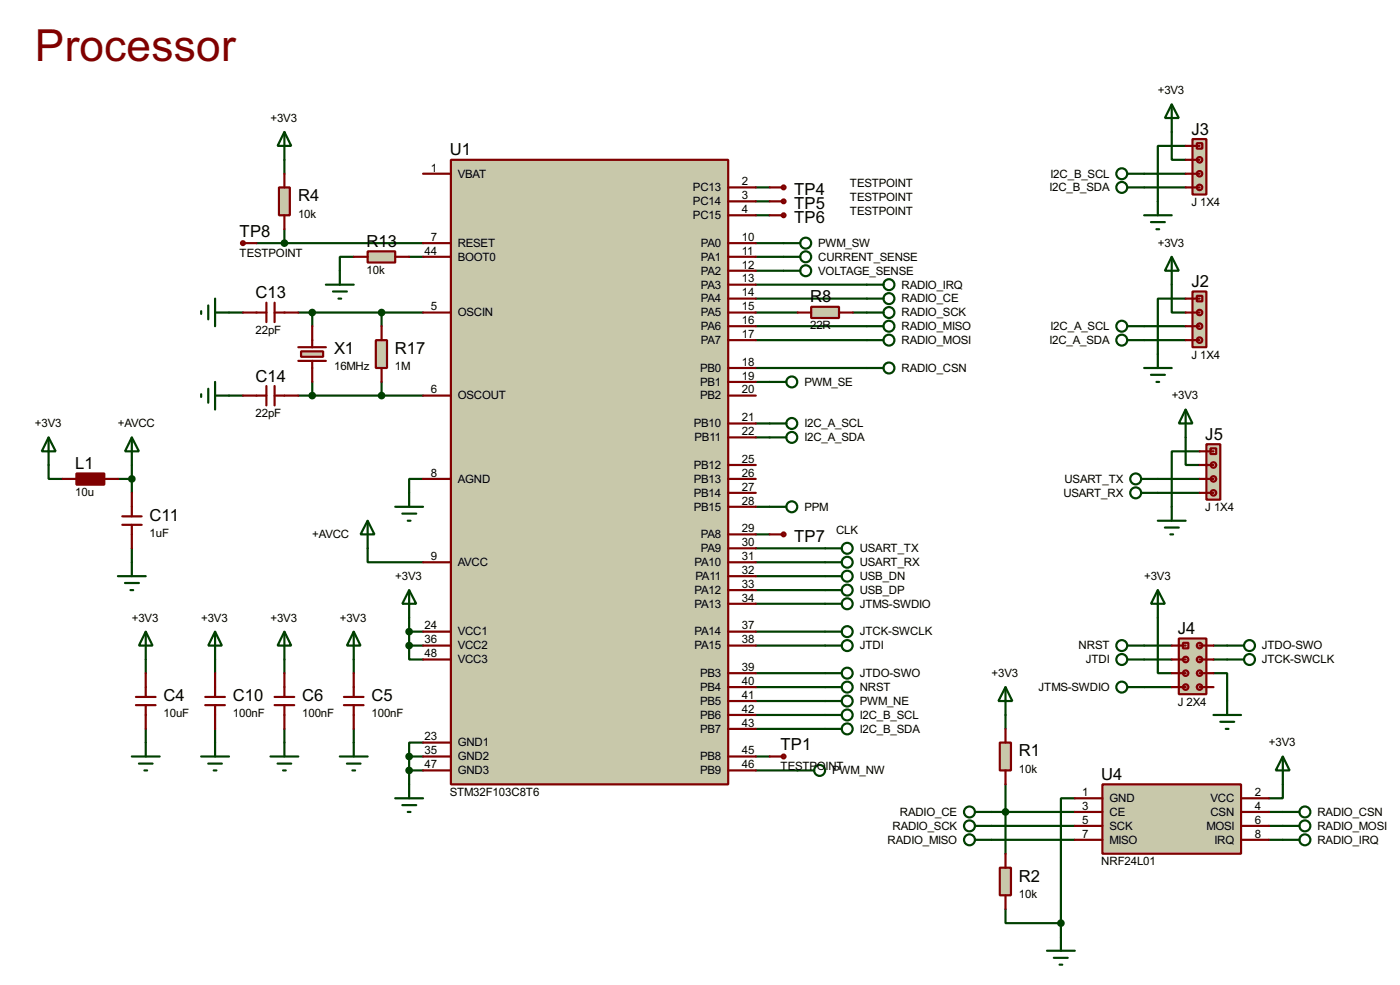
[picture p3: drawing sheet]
<svg xmlns="http://www.w3.org/2000/svg" width="256mm" height="180mm" viewBox="0 0 256 180" stroke-linecap="round" stroke-linejoin="round" font-family="sans-serif">
<g fill="none" stroke="#004000" stroke-width=".4">
<path d="M52.1 29.3v2.5M138.5 34.3h2.5M138.5 36.9h2.5M138.5 39.4h2.5M209.6 34.3h7.6M209.6 31.8h7.6M214.7 24.2v5.1h2.5M217.2 26.7h-5.1v10.2M42 57.2h2.5M47 44.5h30.5M52.1 42v2.5M54.7 57.2h22.8"/>
<path d="M57.2 57.2v2.5M64.8 47h-2.5v2.6M69.9 57.2v2.5M75 47h2.5M138.5 57.2h7.6M138.5 59.7h20.3M138.5 52.1h20.3M138.5 47h5.1M138.5 44.5h5.1M138.5 49.6h5.1M138.5 54.7h20.3M156.3 57.2h2.5"/>
<path d="M209.6 59.7h7.6M214.7 52.1v5.1h2.5M217.2 54.7h-5.1v10.1M42 72.4h2.5M54.7 72.4h22.8M57.2 69.9v2.5M69.9 69.9v2.5M138.5 62.3h20.3M138.5 69.9h2.5M138.5 77.5h2.5M138.5 67.4h20.3M209.6 62.3h7.6"/>
<path d="M8.9 85.1v2.6h2.6M21.6 87.7h2.6M24.2 85.1v5.1M77.5 87.7h-2.5v2.5M138.5 80.1h2.5M138.5 97.8h2.5M138.5 92.8h2.5M212.1 87.7h7.7M212.1 90.2h7.7M217.2 80.1v5h2.6M219.8 82.6h-5.1v10.2M24.2 100.4v2.5"/>
<path d="M67.4 100.4v2.5h10.1M75 118.2v2.5h2.5M75 113.1v5.1M75 115.6h2.5M75 118.2h2.5M138.5 105.5h12.7M138.5 108h12.7M138.5 115.6h12.7M138.5 118.2h12.7M138.5 110.5h12.7M138.5 100.4h12.7M138.5 102.9h12.7"/>
<path d="M209.6 118.2h5.1M212.1 113.1v10.1h2.6M222.3 118.2h2.5M26.7 120.7v2.5M26.7 133.4v2.5M39.4 120.7v2.5M39.4 133.4v2.5M52.1 120.7v2.5M52.1 133.4v2.5M64.8 120.7v2.5M64.8 133.4v2.5M75 138.5h2.5"/>
<path d="M75 138.5v5.1M77.5 135.9h-2.5v2.6M138.5 138.5h2.5M138.5 125.8h12.7M138.5 123.2h12.7M138.5 130.9h12.7M138.5 133.4h12.7M138.5 128.3h12.7M184.2 130.9v2.5M209.6 125.8h5.1M209.6 120.7h5.1M222.3 123.2h2.5v5.1"/>
<path d="M222.3 120.7h2.5M75 141h2.5M138.5 141h7.6M181.7 151.2h15.2M181.7 153.7h15.2M181.7 148.6h15.2M184.2 143.6v12.7M196.9 146.1h-2.5v22.9M232.5 151.2h2.5M232.5 153.7h2.5M232.5 148.6h2.5M235 143.6v2.5h-2.5"/>
<path d="M184.2 166.4v2.6h10.2M194.4 169v2.5"/>
</g>
<path d="M202 143.6h25.4v12.7h-25.4z" fill="#c8c8aa" stroke="#800000" stroke-width=".4"/>
<path d="M196.9 146.1h5.1M196.9 148.6h5.1M196.9 151.2h5.1M196.9 153.7h5.1M227.4 146.1h5.1M227.4 148.6h5.1M227.4 151.2h5.1M227.4 153.7h5.1" fill="none" stroke="#800000" stroke-width=".4"/>
<path d="M82.6 29.3h50.8v114.3h-50.8z" fill="#c8c8aa" stroke="#800000" stroke-width=".4"/>
<g fill="none" stroke="#800000" stroke-width=".4">
<path d="M77.5 31.8h5.1M133.4 34.3h5.1M133.4 36.9h5.1M133.4 39.4h5.1M77.5 57.2h5.1M77.5 44.5h5.1M77.5 47h5.1M133.4 57.2h5.1M133.4 44.5h5.1M133.4 47h5.1M133.4 49.6h5.1M133.4 52.1h5.1"/>
<path d="M133.4 54.7h5.1M133.4 59.7h5.1M54.7 66.1h5M54.7 63.6h5M77.5 72.4h5.1M133.4 72.4h5.1M133.4 62.3h5.1M133.4 67.4h5.1M133.4 69.9h5.1M133.4 77.5h5.1M77.5 87.7h5.1M133.4 87.7h5.1"/>
<path d="M133.4 80.1h5.1M133.4 85.1h5.1M133.4 90.2h5.1M133.4 92.8h5.1M133.4 97.8h5.1M77.5 102.9h5.1M77.5 115.6h5.1M77.5 118.2h5.1M133.4 102.9h5.1M133.4 115.6h5.1M133.4 100.4h5.1M133.4 108h5.1"/>
<path d="M133.4 105.5h5.1M133.4 110.5h5.1M133.4 118.2h5.1M77.5 135.9h5.1M77.5 138.5h5.1M77.5 120.7h5.1M133.4 138.5h5.1M133.4 123.2h5.1M133.4 125.8h5.1M133.4 128.3h5.1M133.4 130.9h5.1M133.4 133.4h5.1"/>
<path d="M77.5 141h5.1M133.4 141h5.1"/>
</g>
<path d="M55.2 64.3h4v1h-4z" fill="#c8c8aa" stroke="#800000" stroke-width=".4"/>
<path d="M57.2 59.7v3.9M57.2 66.1v3.8" fill="none" stroke="#800000" stroke-width=".4"/>
<path d="M68.9 62.3h2v5.1h-2z" fill="#c8c8aa" stroke="#800000" stroke-width=".4"/>
<path d="M44.5 57.2h4.3M48.8 55.4v3.6M50.3 55.4v3.6M50.3 57.2h4.4M69.9 59.7v2.6M44.5 72.4h4.3M48.8 70.7v3.5M50.3 70.7v3.5M50.3 72.4h4.4M69.9 67.4v2.5" fill="none" stroke="#800000" stroke-width=".4"/>
<g fill="#004000" stroke="#004000" stroke-width=".4">
<circle cx="69.9" cy="57.2" r=".5"/>
<circle cx="69.9" cy="72.4" r=".5"/>
<circle cx="57.2" cy="57.2" r=".5"/>
<circle cx="57.2" cy="72.4" r=".5"/>
</g>
<path d="M36.9 57v.5M38.2 55.9v2.6M39.4 57.2h2.6M39.4 54.7v5M36.9 72.2v.5M38.2 71.2v2.5M39.4 69.9v5.1M39.4 72.4h2.6" fill="none" stroke="#004000" stroke-width=".4"/>
<path d="M51.1 34.3h2v5.1h-2z" fill="#c8c8aa" stroke="#800000" stroke-width=".4"/>
<g fill="none" stroke="#800000" stroke-width=".4">
<path d="M52.1 31.8v2.5M52.1 39.4v2.6M11.5 87.7h2.5M19.1 87.7h2.5M22.4 96.1h3.6M22.4 94.5h3.6M24.2 90.2v4.3M24.2 96.1v4.3M37.6 129.1h3.6M37.6 127.6h3.6M39.4 123.2v4.4M39.4 129.1v4.3"/>
<path d="M50.3 129.1h3.6M50.3 127.6h3.6M52.1 123.2v4.4M52.1 129.1v4.3M63 129.1h3.6M63 127.6h3.6M64.8 123.2v4.4M64.8 129.1v4.3"/>
</g>
<g fill="none" stroke="#004000" stroke-width=".4">
<path d="M52.1 24.2l1.3 2.5h-2.5zM52.1 24.2v5.1M158.8 57.2h3.1M158.8 59.7h3.1M158.8 62.3h3.1M8.9 80.1l1.3 2.5h-2.5zM8.9 80.1v5M24.2 80.1l1.3 2.5h-2.6zM24.2 80.1v5M67.4 95.3l1.2 2.5h-2.5zM67.4 95.3v5.1M72.4 92.8h5.1"/>
<path d="M73.7 94h2.6M74.7 95.3h.5M75 90.2v2.6M21.6 105.5h5.1M22.9 106.7h2.6M23.9 108h.5M24.2 102.9v2.6M39.4 115.6l1.3 2.6h-2.5zM39.4 115.6v5.1M52.1 115.6l1.3 2.6h-2.5zM52.1 115.6v5.1M64.8 115.6l1.3 2.6h-2.5z"/>
<path d="M64.8 115.6v5.1M75 108l1.3 2.5h-2.6zM75 108v5.1M151.2 105.5h3M151.2 108h3M36.9 138.5h5.1M38.2 139.8h2.5M39.4 135.9v2.6M49.6 138.5h5.1M50.9 139.8h2.5M52.1 135.9v2.6M62.3 138.5h5.1"/>
<path d="M63.6 139.8h2.5M64.8 135.9v2.6M235 138.5l1.3 2.5h-2.6zM235 138.5v5.1M39.2 141h.5M51.9 141h.5M64.6 141h.5M72.4 146.1h5.1M73.7 147.4h2.6M74.7 148.6h.5M75 143.6v2.5M178.6 151.2h3.1"/>
<path d="M178.6 153.7h3.1M235 151.2h3.1M191.8 174h5.1M193.1 175.3h2.5M194.1 176.6h.5M194.4 171.5v2.5"/>
<circle cx="162.8" cy="57.2" r="1"/>
<circle cx="162.8" cy="59.7" r="1"/>
<circle cx="162.8" cy="62.3" r="1"/>
<circle cx="155.2" cy="108" r="1"/>
<circle cx="155.2" cy="105.5" r="1"/>
<circle cx="177.6" cy="151.2" r="1"/>
<circle cx="177.6" cy="153.7" r="1"/>
<circle cx="239" cy="151.2" r="1"/>
</g>
<g fill="#004000" stroke="#004000" stroke-width=".4">
<circle cx="74.9" cy="138.5" r=".5"/>
<circle cx="74.9" cy="141" r=".5"/>
<circle cx="74.9" cy="115.6" r=".5"/>
<circle cx="74.9" cy="118.2" r=".5"/>
<circle cx="24.1" cy="87.7" r=".5"/>
</g>
<path d="M14 86.7h5.1v2h-5.1z" fill="#800000" stroke="#800000" stroke-width=".4"/>
<g fill="#c8c8aa" stroke="#800000" stroke-width=".4">
<path d="M218.5 53.4h2.5v10.2h-2.5z"/>
<path d="M219.3 54.2h1v1h-1z"/>
</g>
<g fill="#c8c8aa" stroke="#800000" stroke-width=".4">
<circle cx="219.7" cy="57.2" r=".5"/>
<circle cx="219.7" cy="59.7" r=".5"/>
<circle cx="219.7" cy="62.3" r=".5"/>
</g>
<path d="M217.2 54.7h2.6M217.2 57.2h2.6M217.2 59.7h2.6M217.2 62.3h2.6" fill="none" stroke="#800000" stroke-width=".4"/>
<path d="M183.2 135.9h2v5.1h-2z" fill="#c8c8aa" stroke="#800000" stroke-width=".4"/>
<path d="M184.2 133.4v2.5M184.2 141v2.6" fill="none" stroke="#800000" stroke-width=".4"/>
<path d="M183.2 158.8h2v5.1h-2z" fill="#c8c8aa" stroke="#800000" stroke-width=".4"/>
<path d="M184.2 156.3v2.5M184.2 163.9v2.5" fill="none" stroke="#800000" stroke-width=".4"/>
<g fill="#004000" stroke="#004000" stroke-width=".4">
<circle cx="184.2" cy="148.6" r=".5"/>
<circle cx="194.3" cy="169" r=".5"/>
</g>
<g fill="none" stroke="#004000" stroke-width=".4">
<path d="M158.8 52.1h3.1M141 69.9h3.1M184.2 125.8l1.3 2.5h-2.6zM184.2 125.8v5.1"/>
<circle cx="162.8" cy="52.1" r="1"/>
<circle cx="145" cy="69.9" r="1"/>
</g>
<path d="M67.4 46h5v2.1h-5z" fill="#c8c8aa" stroke="#800000" stroke-width=".4"/>
<path d="M64.8 47h2.6M72.4 47h2.6" fill="none" stroke="#800000" stroke-width=".4"/>
<g fill="none" stroke="#004000" stroke-width=".4">
<path d="M59.7 52.1h5.1M61 53.4h2.6M62 54.7h.5M62.3 49.6v2.5M151.2 115.6h3M151.2 110.5h3M151.2 118.2h3M151.2 125.8h3M151.2 123.2h3"/>
<circle cx="155.2" cy="115.6" r="1"/>
<circle cx="155.2" cy="110.5" r="1"/>
<circle cx="155.2" cy="118.2" r="1"/>
<circle cx="155.2" cy="123.2" r="1"/>
<circle cx="155.2" cy="125.8" r="1"/>
</g>
<g fill="#c8c8aa" stroke="#800000" stroke-width=".4">
<path d="M216 116.9h5v10.2h-5z"/>
<path d="M216.7 117.7h1v1h-1z"/>
</g>
<g fill="#c8c8aa" stroke="#800000" stroke-width=".4">
<circle cx="217.2" cy="120.7" r=".5"/>
<circle cx="217.2" cy="123.2" r=".5"/>
<circle cx="217.2" cy="125.8" r=".5"/>
<circle cx="219.7" cy="118.2" r=".5"/>
<circle cx="219.7" cy="120.7" r=".5"/>
<circle cx="219.7" cy="123.2" r=".5"/>
<circle cx="219.7" cy="125.8" r=".5"/>
</g>
<path d="M214.7 118.2h2.5M219.8 118.2h2.5M214.7 120.7h2.5M214.7 123.2h2.5M214.7 125.8h2.5M219.8 120.7h2.5M219.8 123.2h2.5M219.8 125.8h2.5" fill="none" stroke="#800000" stroke-width=".4"/>
<g fill="none" stroke="#004000" stroke-width=".4">
<path d="M206.6 118.2h3M212.1 108l1.3 2.5h-2.5zM212.1 108v5.1M224.8 118.2h3.1M206.6 125.8h3M206.6 120.7h3M222.3 130.9h5.1M223.6 132.1h2.5M224.6 133.4h.5M224.8 120.7h3.1M224.8 128.3v2.6"/>
<circle cx="205.5" cy="118.2" r="1"/>
<circle cx="228.9" cy="118.2" r="1"/>
<circle cx="205.5" cy="125.8" r="1"/>
<circle cx="205.5" cy="120.7" r="1"/>
<circle cx="228.9" cy="120.7" r="1"/>
</g>
<circle cx="143.5" cy="34.3" r=".35" fill="#c8c8aa" stroke="#800000" stroke-width=".4"/>
<path d="M141 34.3h2.6" fill="none" stroke="#800000" stroke-width=".4"/>
<circle cx="143.5" cy="36.9" r=".35" fill="#c8c8aa" stroke="#800000" stroke-width=".4"/>
<path d="M141 36.9h2.6" fill="none" stroke="#800000" stroke-width=".4"/>
<circle cx="143.5" cy="39.4" r=".35" fill="#c8c8aa" stroke="#800000" stroke-width=".4"/>
<path d="M141 39.4h2.6M24.9 129.1h3.6M24.9 127.6h3.6M26.7 123.2v4.4M26.7 129.1v4.3" fill="none" stroke="#800000" stroke-width=".4"/>
<g fill="none" stroke="#004000" stroke-width=".4">
<path d="M206.6 59.7h3M214.7 47l1.3 2.6h-2.6zM214.7 47v5.1M141 77.5h3.1M206.6 62.3h3M209.6 67.4h5.1M210.9 68.6h2.5M211.9 69.9h.5M212.1 64.8v2.6M141 80.1h3.1M26.7 115.6l1.3 2.6h-2.5zM26.7 115.6v5.1"/>
<path d="M24.2 138.5h5.1M25.5 139.8h2.5M26.7 135.9v2.6M26.5 141h.5"/>
<circle cx="205.5" cy="59.7" r="1"/>
<circle cx="145" cy="77.5" r="1"/>
<circle cx="205.5" cy="62.3" r="1"/>
<circle cx="145" cy="80.1" r="1"/>
</g>
<g fill="#c8c8aa" stroke="#800000" stroke-width=".4">
<path d="M218.5 25.5h2.5v10.1h-2.5z"/>
<path d="M219.3 26.2h1v1h-1z"/>
</g>
<g fill="#c8c8aa" stroke="#800000" stroke-width=".4">
<circle cx="219.7" cy="29.3" r=".5"/>
<circle cx="219.7" cy="31.8" r=".5"/>
<circle cx="219.7" cy="34.3" r=".5"/>
</g>
<path d="M217.2 26.7h2.6M217.2 29.3h2.6M217.2 31.8h2.6M217.2 34.3h2.6" fill="none" stroke="#800000" stroke-width=".4"/>
<g fill="none" stroke="#004000" stroke-width=".4">
<path d="M214.7 19.1l1.3 2.5h-2.6zM214.7 19.1v5.1M206.6 31.8h3M206.6 34.3h3M209.6 39.4h5.1M212.1 36.9v2.5M210.9 40.7h2.5M211.9 42h.5M151.2 130.9h3M151.2 133.4h3M151.2 128.3h3M146.1 141h3.1"/>
<circle cx="205.5" cy="31.8" r="1"/>
<circle cx="205.5" cy="34.3" r="1"/>
<circle cx="155.2" cy="130.9" r="1"/>
<circle cx="155.2" cy="133.4" r="1"/>
<circle cx="155.2" cy="128.3" r="1"/>
<circle cx="150.1" cy="141" r="1"/>
</g>
<circle cx="143.5" cy="138.5" r=".35" fill="#c8c8aa" stroke="#800000" stroke-width=".4"/>
<path d="M141 138.5h2.6" fill="none" stroke="#800000" stroke-width=".4"/>
<circle cx="44.5" cy="44.5" r=".35" fill="#c8c8aa" stroke="#800000" stroke-width=".4"/>
<path d="M44.5 44.5h2.5" fill="none" stroke="#800000" stroke-width=".4"/>
<circle cx="52.1" cy="44.5" r=".5" fill="#004000" stroke="#004000" stroke-width=".4"/>
<g fill="none" stroke="#004000" stroke-width=".4">
<path d="M143.6 44.5h3"/>
<circle cx="147.6" cy="44.5" r="1"/>
</g>
<path d="M148.6 56.2h5.1v2h-5.1z" fill="#c8c8aa" stroke="#800000" stroke-width=".4"/>
<path d="M146.1 57.2h2.5M153.7 57.2h2.6" fill="none" stroke="#800000" stroke-width=".4"/>
<circle cx="143.5" cy="97.8" r=".35" fill="#c8c8aa" stroke="#800000" stroke-width=".4"/>
<path d="M141 97.8h2.6" fill="none" stroke="#800000" stroke-width=".4"/>
<g fill="none" stroke="#004000" stroke-width=".4">
<path d="M143.6 47h3M143.6 49.6h3"/>
<circle cx="147.6" cy="49.6" r="1"/>
<circle cx="147.6" cy="47" r="1"/>
</g>
<g fill="#c8c8aa" stroke="#800000" stroke-width=".4">
<path d="M221 81.3h2.6v10.2h-2.6z"/>
<path d="M221.8 82.1h1v1h-1z"/>
</g>
<g fill="#c8c8aa" stroke="#800000" stroke-width=".4">
<circle cx="222.3" cy="85.1" r=".5"/>
<circle cx="222.3" cy="87.7" r=".5"/>
<circle cx="222.3" cy="90.2" r=".5"/>
</g>
<path d="M219.8 82.6h2.5M219.8 85.1h2.5M219.8 87.7h2.5M219.8 90.2h2.5" fill="none" stroke="#800000" stroke-width=".4"/>
<g fill="none" stroke="#004000" stroke-width=".4">
<path d="M158.8 54.7h3.1M158.8 67.4h3.1M217.2 75l1.3 2.5h-2.5zM217.2 75v5.1M141 92.8h3.1M209.1 87.7h3M209.1 90.2h3M212.1 95.3h5.1M213.4 96.6h2.6M214.4 97.8h.5M214.7 92.8v2.5M151.2 100.4h3"/>
<path d="M151.2 102.9h3M178.6 148.6h3.1M235 148.6h3.1M235 153.7h3.1"/>
<circle cx="162.8" cy="54.7" r="1"/>
<circle cx="162.8" cy="67.4" r="1"/>
<circle cx="145" cy="92.8" r="1"/>
<circle cx="208" cy="87.7" r="1"/>
<circle cx="208" cy="90.2" r="1"/>
<circle cx="155.2" cy="100.4" r="1"/>
<circle cx="155.2" cy="102.9" r="1"/>
<circle cx="177.6" cy="148.6" r="1"/>
<circle cx="239" cy="148.6" r="1"/>
<circle cx="239" cy="153.7" r="1"/>
</g>
<text font-size="9.1" fill="#800000" x="6.4" y="11.1">Processor</text>
<g font-size="3.4">
<text x="82.4" y="28.5">U1</text>
<text x="218.3" y="24.7">J3</text>
<text x="145.5" y="35.7">TP4</text>
<text x="54.6" y="36.9">R4</text>
<text x="145.5" y="38.3">TP5</text>
<text x="145.5" y="40.8">TP6</text>
<text x="43.9" y="43.3">TP8</text>
<text x="67.2" y="45.2">R13</text>
<text x="218.3" y="52.6">J2</text>
<text x="46.8" y="54.6">C13</text>
<text x="148.4" y="55.4">R8</text>
<text x="61.2" y="64.8">X1</text>
<text x="72.4" y="64.8">R17</text>
<text x="46.8" y="69.8">C14</text>
<text x="220.8" y="80.5">J5</text>
<text x="13.8" y="85.9">L1</text>
<text x="27.4" y="95.3">C11</text>
<text x="145.5" y="99.2">TP7</text>
<text x="215.8" y="116.1">J4</text>
<text x="30" y="128.3">C4</text>
<text x="42.7" y="128.3">C10</text>
<text x="55.4" y="128.3">C6</text>
<text x="68.1" y="128.3">C5</text>
<text x="143" y="137.3">TP1</text>
<text x="186.7" y="138.5">R1</text>
<text x="201.8" y="142.8">U4</text>
<text x="186.7" y="161.4">R2</text>
</g>
<g font-size="2.4">
<text x="212.1" y="17.3">+3V3</text>
<text x="49.6" y="22.3">+3V3</text>
<text x="78.9" y="31.4">1</text>
<text x="83.9" y="32.5">VBAT</text>
<text x="127" y="35">PC13</text>
<text x="135.9" y="33.9">2</text>
<text x="155.7" y="34.2">TESTPOINT</text>
<text x="192.3" y="35">I2C_B_SDA</text>
<text x="192.5" y="32.5">I2C_B_SCL</text>
<text x="54.6" y="39.9">10k</text>
<text x="127" y="37.6">PC14</text>
<text x="127" y="40.1">PC15</text>
<text x="135.9" y="36.5">3</text>
<text x="135.9" y="39">4</text>
<text x="155.7" y="36.8">TESTPOINT</text>
<text x="155.7" y="39.3">TESTPOINT</text>
<text x="218.3" y="37.7">J 1X4</text>
<text x="43.9" y="46.9">TESTPOINT</text>
<text x="77.8" y="46.6">44</text>
<text x="78.9" y="44.1">7</text>
<text x="83.9" y="45.2">RESET</text>
<text x="83.9" y="47.7">BOOT0</text>
<text x="128.4" y="45.2">PA0</text>
<text x="128.4" y="47.7">PA1</text>
<text x="135.9" y="44.1">10</text>
<text x="135.9" y="46.6">11</text>
<text x="149.9" y="45.2">PWM_SW</text>
<text x="149.9" y="47.7">CURRENT_SENSE</text>
<text x="212.1" y="45.2">+3V3</text>
<text x="67.2" y="50.1">10k</text>
<text x="128.4" y="50.3">PA2</text>
<text x="128.4" y="52.8">PA3</text>
<text x="135.9" y="49.2">12</text>
<text x="135.9" y="51.7">13</text>
<text x="149.9" y="50.3">VOLTAGE_SENSE</text>
<text x="165.2" y="52.8">RADIO_IRQ</text>
<text x="78.9" y="56.8">5</text>
<text x="83.9" y="57.9">OSCIN</text>
<text x="128.4" y="55.4">PA4</text>
<text x="128.4" y="57.9">PA5</text>
<text x="135.9" y="54.3">14</text>
<text x="135.9" y="56.8">15</text>
<text x="135.9" y="59.3">16</text>
<text x="165.2" y="57.9">RADIO_SCK</text>
<text x="165.2" y="55.4">RADIO_CE</text>
<text x="46.8" y="61">22pF</text>
<text x="128.4" y="60.4">PA6</text>
<text x="128.4" y="63">PA7</text>
<text x="135.9" y="61.9">17</text>
<text x="148.4" y="60.3">22R</text>
<text x="165.2" y="63">RADIO_MOSI</text>
<text x="165.2" y="60.4">RADIO_MISO</text>
<text x="192.3" y="63">I2C_A_SDA</text>
<text x="192.5" y="60.4">I2C_A_SCL</text>
<text x="218.3" y="65.6">J 1X4</text>
<text x="61.2" y="67.7">16MHz</text>
<text x="72.4" y="67.7">1M</text>
<text x="78.9" y="72">6</text>
<text x="128.3" y="68.1">PB0</text>
<text x="128.3" y="70.6">PB1</text>
<text x="135.9" y="67">18</text>
<text x="135.9" y="69.5">19</text>
<text x="135.9" y="72">20</text>
<text x="147.4" y="70.6">PWM_SE</text>
<text x="165.2" y="68.1">RADIO_CSN</text>
<text x="46.8" y="76.3">22pF</text>
<text x="83.9" y="73.1">OSCOUT</text>
<text x="128.3" y="73.1">PB2</text>
<text x="135.9" y="77.1">21</text>
<text x="214.7" y="73.1">+3V3</text>
<text x="6.4" y="78.2">+3V3</text>
<text x="21.6" y="78.2">+AVCC</text>
<text x="127.1" y="78.2">PB10</text>
<text x="127.3" y="80.8">PB11</text>
<text x="135.9" y="79.7">22</text>
<text x="147.4" y="78.2">I2C_A_SCL</text>
<text x="147.4" y="80.8">I2C_A_SDA</text>
<text x="78.9" y="87.3">8</text>
<text x="83.9" y="88.4">AGND</text>
<text x="127.1" y="85.8">PB12</text>
<text x="127.1" y="88.4">PB13</text>
<text x="135.9" y="84.7">25</text>
<text x="135.9" y="87.3">26</text>
<text x="135.9" y="89.8">27</text>
<text x="195" y="88.4">USART_TX</text>
<text x="13.8" y="90.8">10u</text>
<text x="127.1" y="90.9">PB14</text>
<text x="127.1" y="93.5">PB15</text>
<text x="135.9" y="92.4">28</text>
<text x="147.4" y="93.5">PPM</text>
<text x="194.8" y="90.9">USART_RX</text>
<text x="220.8" y="93.6">J 1X4</text>
<text x="27.4" y="98.2">1uF</text>
<text x="57.2" y="98.5">+AVCC</text>
<text x="128.4" y="98.5">PA8</text>
<text x="128.4" y="101.1">PA9</text>
<text x="135.9" y="97.4">29</text>
<text x="135.9" y="100">30</text>
<text x="153.2" y="97.8">CLK</text>
<text x="157.5" y="101.1">USART_TX</text>
<text x="72.4" y="106.2">+3V3</text>
<text x="78.9" y="102.5">9</text>
<text x="83.9" y="103.6">AVCC</text>
<text x="127.3" y="103.6">PA10</text>
<text x="127.4" y="106.2">PA11</text>
<text x="135.9" y="102.5">31</text>
<text x="135.9" y="107.6">33</text>
<text x="135.9" y="105.1">32</text>
<text x="157.5" y="106.2">USB_DN</text>
<text x="157.5" y="103.6">USART_RX</text>
<text x="209.6" y="106.2">+3V3</text>
<text x="24.2" y="113.8">+3V3</text>
<text x="36.9" y="113.8">+3V3</text>
<text x="49.6" y="113.8">+3V3</text>
<text x="62.3" y="113.8">+3V3</text>
<text x="127.3" y="108.7">PA12</text>
<text x="127.3" y="111.2">PA13</text>
<text x="135.9" y="110.1">34</text>
<text x="157.5" y="108.7">USB_DP</text>
<text x="157.5" y="111.2">JTMS-SWDIO</text>
<text x="77.8" y="115.2">24</text>
<text x="77.8" y="117.8">36</text>
<text x="83.9" y="116.3">VCC1</text>
<text x="83.9" y="118.9">VCC2</text>
<text x="127.3" y="116.3">PA14</text>
<text x="127.3" y="118.9">PA15</text>
<text x="135.9" y="115.2">37</text>
<text x="135.9" y="117.8">38</text>
<text x="157.5" y="116.3">JTCK-SWCLK</text>
<text x="157.5" y="118.9">JTDI</text>
<text x="197.6" y="118.9">NRST</text>
<text x="231.2" y="118.9">JTDO-SWO</text>
<text x="77.8" y="120.3">48</text>
<text x="83.9" y="121.4">VCC3</text>
<text x="128.3" y="123.9">PB3</text>
<text x="135.9" y="122.8">39</text>
<text x="135.9" y="125.4">40</text>
<text x="157.5" y="123.9">JTDO-SWO</text>
<text x="181.7" y="123.9">+3V3</text>
<text x="198.9" y="121.4">JTDI</text>
<text x="231.2" y="121.4">JTCK-SWCLK</text>
<text x="30" y="131.3">10uF</text>
<text x="42.7" y="131.3">100nF</text>
<text x="55.4" y="131.3">100nF</text>
<text x="68.1" y="131.3">100nF</text>
<text x="128.3" y="126.5">PB4</text>
<text x="128.3" y="129">PB5</text>
<text x="128.3" y="131.6">PB6</text>
<text x="135.9" y="127.9">41</text>
<text x="135.9" y="130.5">42</text>
<text x="157.5" y="126.5">NRST</text>
<text x="157.5" y="131.6">I2C_B_SCL</text>
<text x="157.5" y="129">PWM_NE</text>
<text x="190.3" y="126.5">JTMS-SWDIO</text>
<text x="215.8" y="129.2">J 2X4</text>
<text x="77.8" y="135.5">23</text>
<text x="83.9" y="136.6">GND1</text>
<text x="128.3" y="134.1">PB7</text>
<text x="135.9" y="133">43</text>
<text x="157.5" y="134.1">I2C_B_SDA</text>
<text x="232.5" y="136.6">+3V3</text>
<text x="77.8" y="138.1">35</text>
<text x="77.8" y="140.6">47</text>
<text x="83.9" y="139.2">GND2</text>
<text x="83.9" y="141.7">GND3</text>
<text x="128.3" y="139.2">PB8</text>
<text x="128.3" y="141.7">PB9</text>
<text x="135.9" y="138.1">45</text>
<text x="135.9" y="140.6">46</text>
<text x="143" y="140.9">TESTPOINT</text>
<text x="152.5" y="141.7">PWM_NW</text>
<text x="186.7" y="141.5">10k</text>
<text x="82.4" y="145.7">STM32F103C8T6</text>
<text x="164.9" y="149.3">RADIO_CE</text>
<text x="198.3" y="145.7">1</text>
<text x="198.3" y="148.2">3</text>
<text x="203.3" y="146.8">GND</text>
<text x="203.3" y="149.3">CE</text>
<text x="221.8" y="146.8">VCC</text>
<text x="221.8" y="149.3">CSN</text>
<text x="229.9" y="145.7">2</text>
<text x="229.9" y="148.2">4</text>
<text x="241.4" y="149.3">RADIO_CSN</text>
<text x="162.6" y="154.4">RADIO_MISO</text>
<text x="163.5" y="151.9">RADIO_SCK</text>
<text x="198.3" y="150.8">5</text>
<text x="198.3" y="153.3">7</text>
<text x="203.3" y="151.9">SCK</text>
<text x="203.3" y="154.4">MISO</text>
<text x="221" y="151.9">MOSI</text>
<text x="222.5" y="154.4">IRQ</text>
<text x="229.9" y="150.8">6</text>
<text x="229.9" y="153.3">8</text>
<text x="241.4" y="151.9">RADIO_MOSI</text>
<text x="241.4" y="154.4">RADIO_IRQ</text>
<text x="201.8" y="158.4">NRF24L01</text>
<text x="186.7" y="164.3">10k</text>
</g>
</svg>
